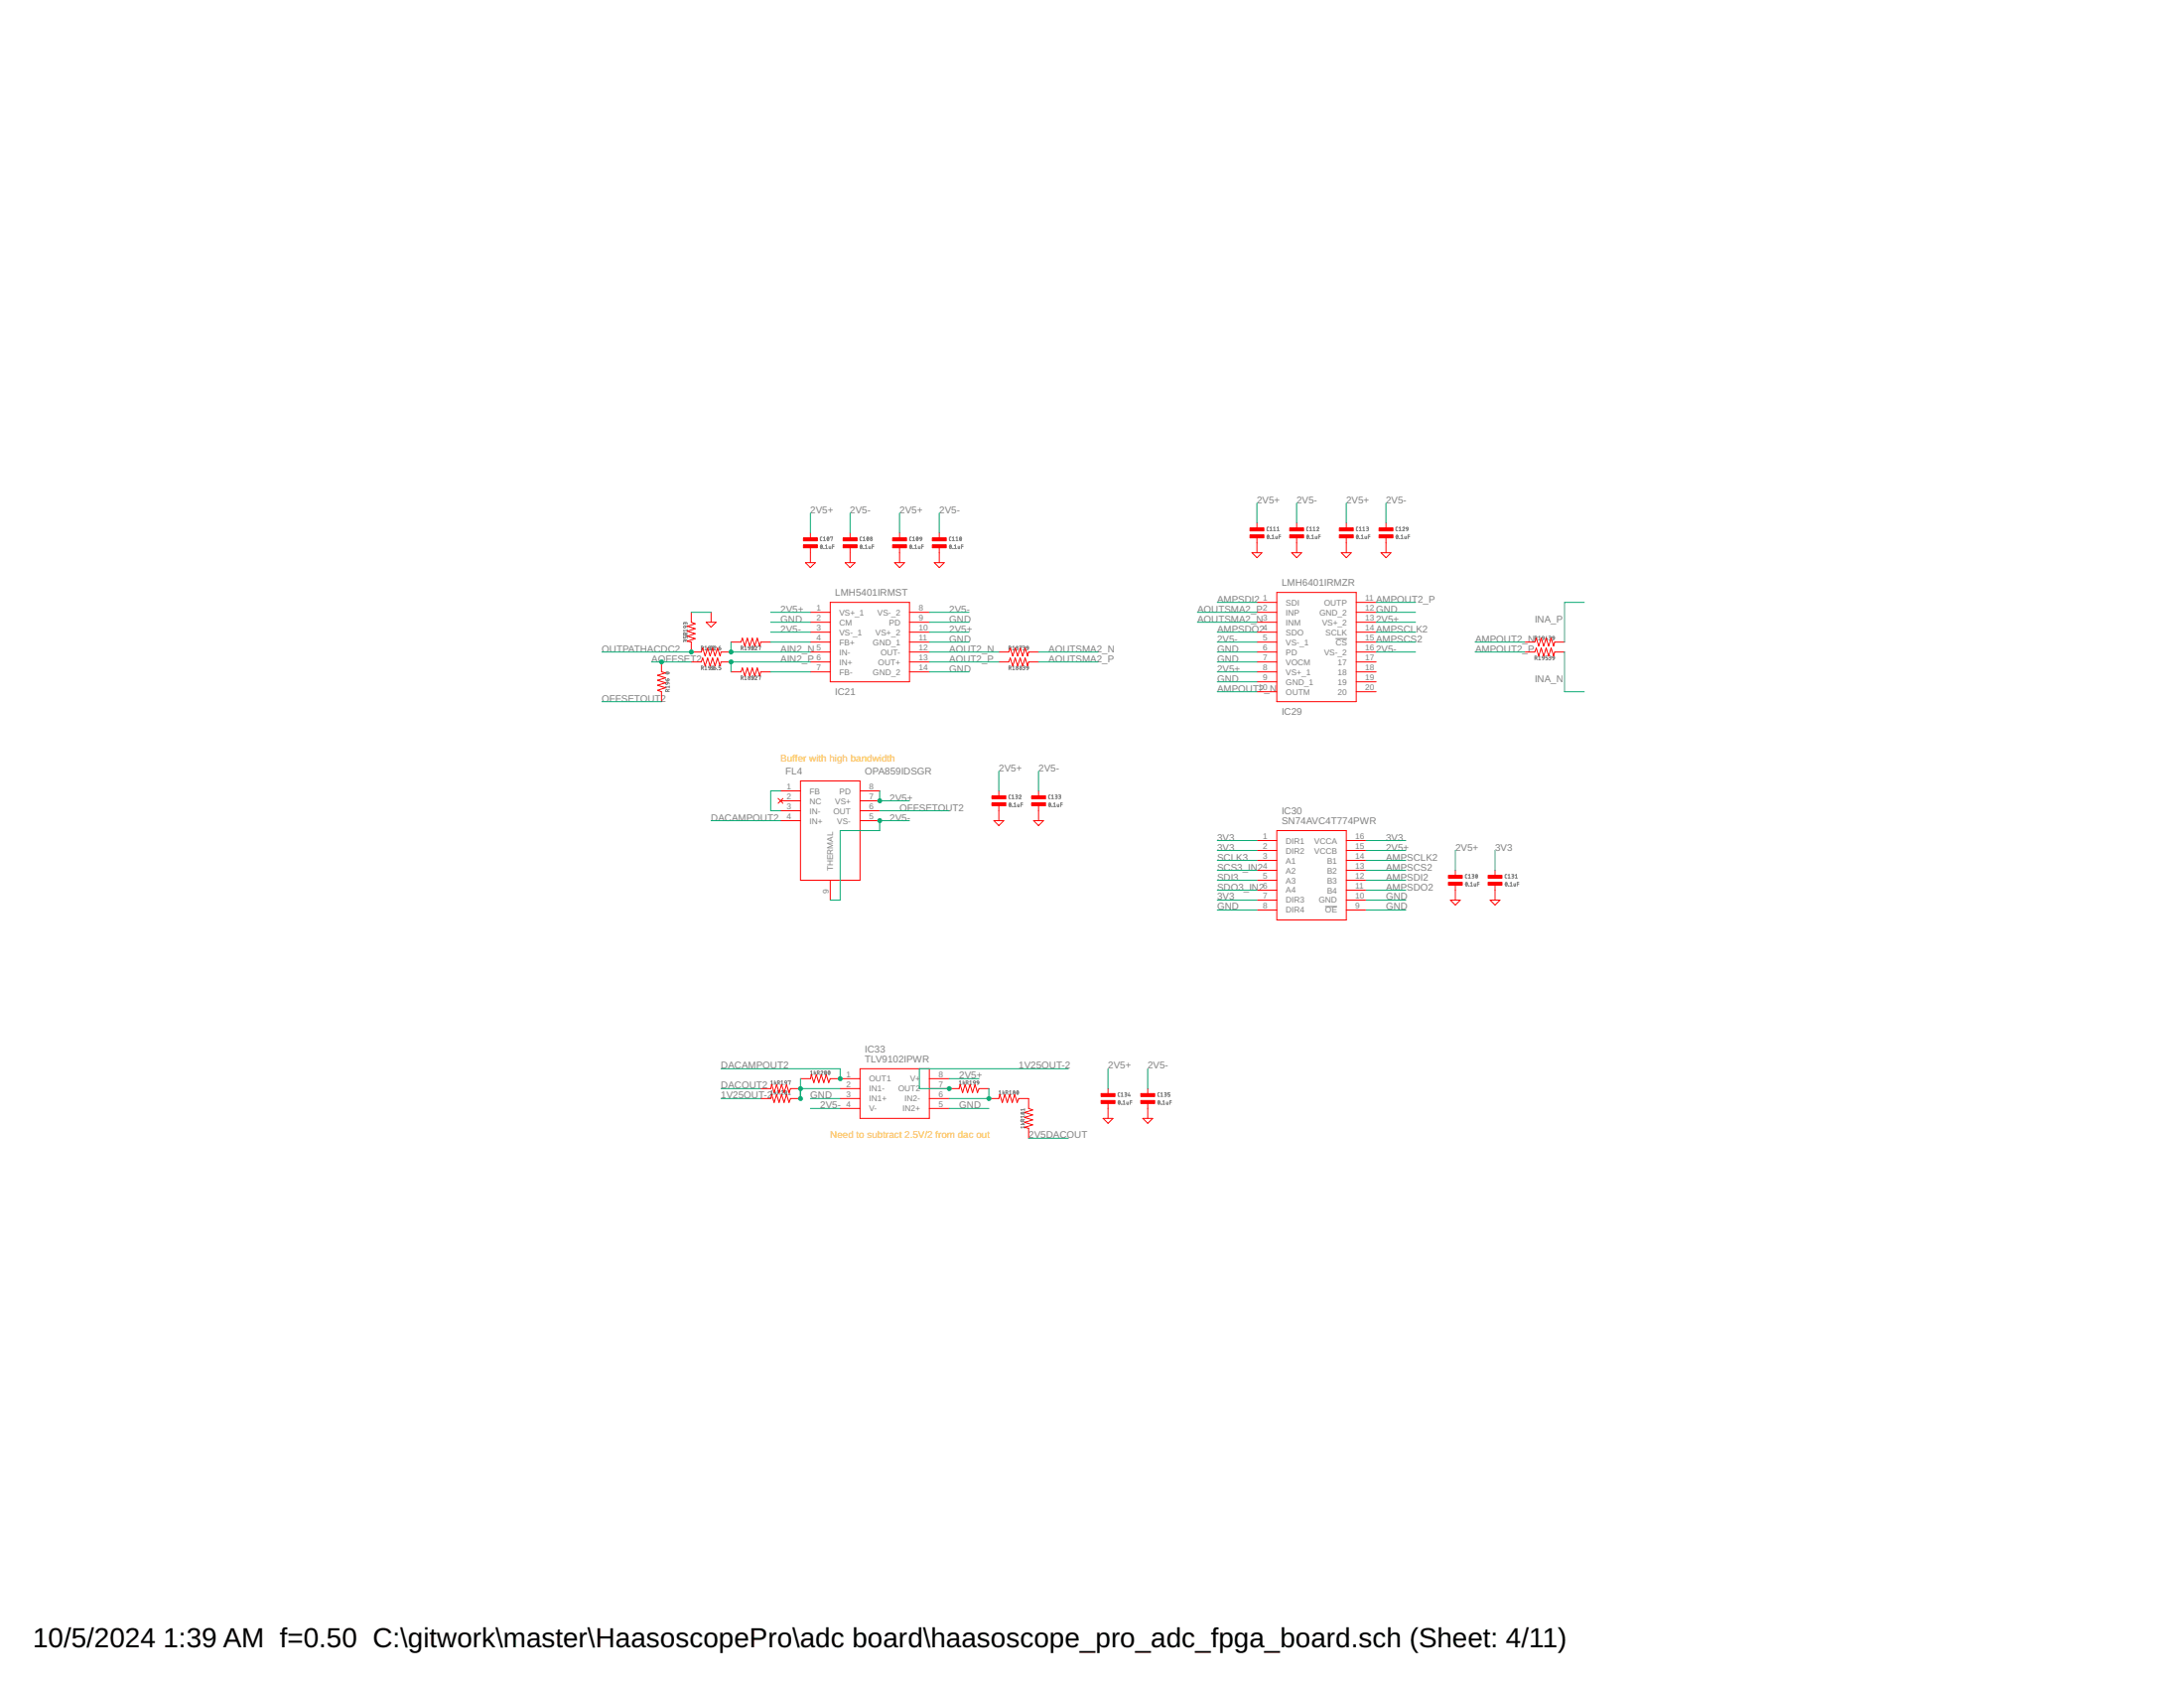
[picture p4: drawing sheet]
<svg xmlns="http://www.w3.org/2000/svg" width="279mm" height="216mm" viewBox="0 0 279 216" stroke-linecap="round" stroke-linejoin="round" font-family="sans-serif">
<g fill="none" stroke="#808080" stroke-width=".13">
<path d="M87.7 79.7l.1-.1 .1 .3M87.7 79.7l-.2-.1-.1 .3M87.7 79.7v.1M105 69.7a.22 .22 0 0 1 .2 .2 .22 .22 0 0 1-.2 .3l-.1-.3zM105.2 68.7l-.3 .1 .1 .3 .2 .1M105.2 69.8l-.2 .3M105.3 69.2h.3M105.3 68.8l.2-.1v.5M105.4 70.1h.1M105.6 70.2h.3M105.6 69.8l.1-.1v.5M105.9 68.7a.23 .23 0 0 1 .1 .2 .23 .23 0 0 1-.1 .3l-.1-.3z"/>
<path d="M106 68.8l-.2 .2M106.1 69.9v.3h.2v-.3M106.3 68.7h.2l-.1 .5M106.5 69.9h.2M106.7 69.7h-.2v.5M110.1 69.7a.22 .22 0 0 1 .2 .2 .22 .22 0 0 1-.2 .3l-.1-.3zM110.2 68.7l-.2 .1v.3l.2 .1M110.3 69.8l-.2 .3M110.4 69.2h.3M110.4 68.8l.2-.1v.5M110.5 70.1h.1M110.7 70.2h.2"/>
<path d="M110.7 69.8l.1-.1v.5M111 68.7a.23 .23 0 0 1 .1 .2 .23 .23 0 0 1-.1 .3l-.1-.3zM111.1 68.8l-.2 .2M111.1 69.9l.1 .3h.2v-.3M111.6 69.9h.2M111.8 69.7h-.2v.5M116.5 69.7a.22 .22 0 0 1 .1 .2 .22 .22 0 0 1-.1 .3l-.1-.3zM116.6 68.7l-.2 .1v.3l.2 .1M116.6 69.8l-.2 .3M116.8 69.2h.2M116.8 68.8l.1-.1v.5M116.8 70.1h.1"/>
<path d="M117 70.2h.3M117 69.8l.2-.1v.5M117.3 68.7a.22 .22 0 0 1 .2 .2 .22 .22 0 0 1-.2 .3zM117.5 68.8l-.3 .2M117.5 69.9v.3h.2v-.3M117.7 68.7h.2v.3l-.2-.1zM117.9 69.9h.2M117.9 69l-.2 .2M118.1 69.7h-.2v.5M121.5 69.7a.22 .22 0 0 1 .2 .2 .22 .22 0 0 1-.2 .3v-.3zM121.7 68.7l-.2 .1v.3l.2 .1M121.7 69.8l-.2 .3"/>
<path d="M121.8 69.2h.3M121.8 68.8l.2-.1v.5M121.9 70.1h.1M122.1 70.2h.3M122.1 69.8l.1-.1v.5M122.3 69.2h.3M122.3 68.8l.1-.1v.5M122.6 69.9v.3h.2v-.3M122.8 68.7a.22 .22 0 0 1 .2 .2 .22 .22 0 0 1-.2 .3l-.1-.3zM123 69.9h.2M123 68.8l-.2 .2M123.2 69.7h-.2v.5"/>
<path d="M162.2 68.5a.22 .22 0 0 1 .1 .2 .22 .22 0 0 1-.1 .2zM162.3 67.4l-.2 .1v.3l.2 .1M162.3 68.5l-.2 .3M162.5 67.9h.2M162.5 67.5l.1-.1v.5M162.5 68.9h.1M162.7 68.9h.3M162.7 68.5l.2-.1v.5M162.9 67.9h.3M162.9 67.5l.1-.1v.5M163.2 68.6v.3h.2v-.3M163.4 67.9h.2"/>
<path d="M163.4 67.5l.1-.1v.5M163.6 68.6h.2M163.8 68.4h-.2v.5M167.2 68.5a.22 .22 0 0 1 .2 .2 .22 .22 0 0 1-.2 .2zM167.4 67.4l-.2 .1v.3l.2 .1M167.4 68.5l-.2 .3M167.6 67.9h.2M167.6 67.5l.1-.1v.5M167.6 68.9h.1M167.8 68.9h.3M167.8 68.5l.1-.1v.5M168 67.9h.3"/>
<path d="M168 67.5l.1-.1v.5M168.3 68.6v.3h.2v-.3M168.5 67.5l.1-.1 .1 .1v.1l-.2 .3h.2M168.7 68.6h.2M168.9 68.4h-.2v.5M173.6 68.5a.22 .22 0 0 1 .2 .2 .22 .22 0 0 1-.2 .2zM173.7 67.4l-.2 .1v.3l.2 .1M173.8 68.5l-.3 .3M173.9 67.9h.3M173.9 67.5l.1-.1v.5M173.9 68.9h.1M174.2 68.9h.2"/>
<path d="M174.2 68.5l.1-.1v.5M174.3 67.9h.3M174.3 67.5l.2-.1v.5M174.6 68.6l.1 .3h.1v-.3M174.8 67.4l.3 .1-.1 .1h-.1M174.9 67.6l.2 .2-.3 .1M175 68.6h.3M175.3 68.4h-.3v.5M178.7 68.5a.22 .22 0 0 1 .2 .2 .22 .22 0 0 1-.2 .2l-.1-.2zM178.8 67.4l-.2 .1v.3l.2 .1M178.8 68.5l-.2 .3M179 67.5l.1-.1v.5"/>
<path d="M179 67.9h.2M179 68.9h.1M179.2 68.9h.3M179.2 68.5l.2-.1v.5M179.4 67.5l.2-.1 .1 .1-.3 .4h.3M179.7 68.6v.3h.2v-.3M179.9 67.5h.2v.2h-.2zM180.1 68.6h.2M180.1 67.7v.1l-.2 .1M180.3 68.4h-.2v.5M85.2 86.9l.2 .2M85.2 86a.21 .21 0 0 1 .2-.1 .21 .21 0 0 1 .2 .3h-.3l-.1-.1z"/>
<path d="M85.2 87.3h.2v.2h-.2zM85.3 86l.2 .2M85.4 86.9l.2-.1v.2l-.2 .1zM85.4 88.5v-.3h-.2v.3h.4M85.4 87.3l.2 .2M85.6 88.2l-.2 .1M85.6 87.9h-.4l.1 .1M85.6 87.7v.3M87.4 81.4v.2h.3v-.2h.1h.1v.2M87.4 81.1l.2-.1 .1 .2M87.4 81.2h.1M87.5 80.1h.2v.2h-.2z"/>
<path d="M87.7 82l.1-.1 .1 .2M87.7 82.1l-.1-.2h-.1l-.1 .2M87.7 80.1l.2 .2M87.9 80.5v.3M87.9 81.1l-.5-.2v.3h.5M87.9 81l-.2 .1M87.9 80.6h-.5l.1 .2M89.7 85.4h.2l.1-.1-.3-.1v.5M89.7 82.9h.2l.1-.2h-.3v.4M89.9 85.4l.1 .3M89.9 82.9l.1 .2M90.2 83.1h.2"/>
<path d="M90.2 85.7h.2M90.2 85.3l.1-.1v.5M90.2 82.8l.1-.1v.4M90.7 85.2h.2v.2h-.3zM90.7 82.7h.2v.2h-.3zM90.9 85.4h.2l-.1 .3-.1-.1zM90.9 82.8l.1-.1 .1 .1-.2 .3h.7M90.9 85.4l-.2 .3M90.9 82.9l-.2 .2M91.1 85.2l-.2 .2M91.1 82.8l.1-.1 .2 .1-.3 .3M91.1 85.7h.3"/>
<path d="M91.1 85.3l.1-.1v.5M91.3 85.4h.3l-.1 .3-.2-.1zM91.3 82.8l.2-.1 .1 .1-.3 .3M91.5 85.2l-.2 .2M91.8 83.1h.1M91.8 85.7h.1M92 82.9h.2l-.1 .2h-.1zM92.2 82.7h-.1l-.1 .2M92.2 85.2h-.2v.2h.2v.1v.1l-.2 .1M94.8 86.7h.2l.1-.1-.3-.1v.4M94.8 82.9h.2l.1-.2h-.3v.4M95 86.7l.1 .2"/>
<path d="M95 82.9l.1 .2M95.2 83.1h.3M95.2 86.9h.3M95.2 86.6l.2-.1v.4M95.2 82.8l.2-.1v.4M95.7 82.7h.2l.1 .2h-.3zM96 82.9l-.2 .2M96.1 86.6l.1-.1v.4l.2-.2M96.1 83.1h.3M96.1 82.8l.1-.1v.4M96.1 86.9h.3M96.2 86.5h.2v.2h-.2z"/>
<path d="M96.2 82.7a.19 .19 0 0 1 .2 .2 .19 .19 0 0 1-.2 .2zM96.4 82.8l-.2 .2M96.6 86.6v-.1h.2v.1l-.2 .3h.2M96.6 82.8l.1-.1h.1v.1l-.2 .3h.2M97 82.7h.3l-.1 .4M97 86.5h.3l-.1 .4M129.1 82.9h.2v-.2h-.2v.4M129.1 85.4h.2v-.2h-.2v.5M129.2 82.9l.1 .2M129.2 85.4l.1 .3M129.5 83.1h.3M129.5 85.7h.3"/>
<path d="M129.5 82.8l.2-.1v.4M129.5 85.3l.2-.1v.5M130.5 82.7h.2l-.1 .4M130.9 82.7h.2v.1l-.2 .1M130.9 85.2l.2 .1v.1h-.2M131 82.9l.1 .1-.2 .1M131 85.4l.1 .2-.2 .1M131.3 82.7h.3v.2h-.2zM131.3 85.2h.3v.2h-.2zM131.6 82.9l-.2 .2M131.6 85.4l-.2 .3M170.9 81.7h1.4"/>
<path d="M196.4 81.6h.2v-.2h-.2v.5M196.4 84.2h.2v-.3h-.2v.5M196.5 81.6l.1 .3M196.5 84.2l.1 .2M196.8 81.9h.3M196.8 84.4h.3M196.8 81.5l.2-.1v.5M196.8 84l.2-.1v.5M197.3 81.4h.2v.2h-.2zM197.3 84h.2v.2l-.2-.1zM197.5 81.6l-.2 .3M197.5 84.2l-.2 .2"/>
<path d="M197.8 81.4l-.1 .3h.3M197.9 81.6v.3M198 83.9h-.3v.2h.3v.1v.2h-.3M198.1 81.4h.3v.2h-.2M198.1 83.9l.3 .1v.1h-.2M198.3 81.6l.1 .2-.3 .1M198.3 84.1l.1 .2-.3 .1M198.6 81.4h.2l.1 .2h-.3zM198.6 84h.2l.1 .2h-.3zM198.9 81.6l-.3 .3M198.9 84.2l-.3 .2M129.2 102.7a.23 .23 0 0 1 .1 .2 .23 .23 0 0 1-.1 .3l-.1-.3z"/>
<path d="M129.3 101.7l-.2 .1v.3l.2 .1M129.3 102.8l-.2 .3M129.5 102.2h.2M129.5 101.8l.1-.1v.5M129.5 103.1v.1M129.5 103.1h.1M129.7 103.2h.3M129.7 102.8l.2-.1v.5M129.9 101.7l.3 .1-.1 .1h-.1M130 101.9l.2 .2-.3 .1M130.2 102.9v.3h.2v-.3M130.4 101.8l.1-.1h.1l-.2 .5h.2"/>
<path d="M130.6 102.9h.2M130.8 102.7h-.2v.5M134.2 102.7a.23 .23 0 0 1 .2 .2 .23 .23 0 0 1-.2 .3v-.3zM134.4 101.7l-.2 .1v.3l.2 .1M134.4 102.8l-.2 .3M134.5 102.2h.3M134.5 101.8l.2-.1v.5M134.6 103.1h.1M134.6 103.1v.1M134.8 103.2h.3M134.8 102.8l.1-.1v.5M135 101.7l.3 .1-.1 .1h-.2"/>
<path d="M135.1 101.9l.2 .2-.3 .1M135.3 102.9v.3h.2v-.3M135.4 101.7l.3 .1v.1h-.2M135.6 101.9l.1 .2-.3 .1M135.7 102.9h.2M135.9 102.7h-.2v.5M169.5 116h1.5M187.6 112.9a.19 .19 0 0 1 .1 .2 .19 .19 0 0 1-.2 .2zM187.7 111.8l-.2 .2v.3h.2M187.7 113l-.2 .2M187.9 112.3h.2M187.9 112l.1-.2v.5"/>
<path d="M187.9 113.3h.1M188.1 113.3h.3M188.1 113l.2-.1v.4M188.3 111.8l.3 .1-.1 .1-.1 .1M188.4 112.1l.2 .1-.3 .1M188.6 113v.3h.2v-.3M188.8 111.9a.21 .21 0 0 1 .2 .2 .21 .21 0 0 1-.2 .2zM189 113.1h.2M189 112l-.2 .2M189.2 112.9h-.2v.4M192.6 112.9a.19 .19 0 0 1 .2 .2 .19 .19 0 0 1-.2 .2zM192.8 111.8l-.2 .2v.3h.2"/>
<path d="M192.8 113l-.2 .2M192.9 112.3h.3M192.9 112l.2-.2v.5M193 113.3h.1M193.2 113.3h.3M193.2 113l.1-.1v.4M193.4 111.8l.3 .1-.1 .1-.2 .1M193.5 112.1l.2 .1-.3 .1M193.7 113v.3h.2v-.3M193.8 112.3h.3M193.8 112l.2-.2v.5M194.1 113.1h.2"/>
<path d="M194.3 112.9h-.2v.4M98.6 138.3l.1-.1v.5M98.6 139.6l.1-.1v.5M98.6 138.7h.3M98.6 140h.3M99.1 138.2v.5M99.1 139.5v.5M99.2 138.5l.1 .2M99.2 139.8l.1 .2M99.3 138.4l-.2 .2M99.3 139.7l-.2 .1M99.5 138.5h.2v-.2l-.2-.1v.5"/>
<path d="M99.5 139.8l.2-.1v-.2h-.2v.5M99.6 138.5l.1 .2M99.6 139.8l.1 .2M99.9 139.6l.2-.1 .1 .1-.3 .4h.3M99.9 138.7h.3M99.9 138.3l.2-.1v.5M100.4 138.3l.2-.1v.3h-.2zM100.5 139.5a.21 .21 0 0 1 .1 .2 .21 .21 0 0 1-.1 .3zM100.6 139.6l-.2 .3M100.6 138.5l-.2 .2M100.8 140h.3M100.8 138.3l.3-.1-.1 .5"/>
<path d="M100.8 139.6l.2-.1v.5M103.7 137.1l.1-.1v.4M103.7 137.4h.2M104.2 137v.4M104.2 137.2l.2 .2M104.4 137.1l-.2 .2M104.6 137.2h.2v-.1l-.2-.1v.4M104.7 137.2l.1 .2M105 137.1l.2-.1h.1l-.3 .4h.3M105.5 137a.22 .22 0 0 1 .2 .2 .22 .22 0 0 1-.2 .2zM105.7 137.1l-.2 .2M106 137a.22 .22 0 0 1 .2 .2 .22 .22 0 0 1-.2 .2l-.1-.2z"/>
<path d="M106.2 137.1l-.2 .2M122.7 138.7h.3M122.7 138.3l.2-.1v.5M123.2 138.2v.5M123.3 138.5l.1 .2M123.4 138.4l-.2 .2M123.6 138.5h.2v-.2l-.2-.1v.5M123.8 138.5l.1 .2M124.1 138.7h.2M124.1 138.3l.1-.1v.5M124.5 138.3l.2-.1 .1 .3h-.2zM124.8 138.5l-.2 .2"/>
<path d="M125 138.3l.1-.1 .1 .3h-.2zM125.2 138.5l-.2 .2M127.8 140h.3M127.8 139.6l.1-.1v.5M128.3 139.5v.5M128.4 139.8l.1 .2M128.5 139.7l-.2 .1M128.7 139.8l.2-.1v-.2h-.2v.5M128.8 139.8l.1 .2M129.1 140h.3M129.1 139.6l.2-.1v.5M129.6 139.8l.2-.1v.2h-.2z"/>
<path d="M130.1 139.6a.19 .19 0 0 1 .2 .1 .19 .19 0 0 1-.2 .3l-.1-.2zM130.3 139.6l-.2 .3M143.3 139.8l-.3 .1 .1 .3h.2M143.4 139.9l.2-.1v.4M143.9 139.8h.2v.2h-.2M144 140l.1 .1-.2 .1M144.4 139.8l-.1 .3h.3M148.3 139.8l-.2 .1 .1 .3h.1M148.5 139.9l.1-.1v.4M149 139.8h.2v.2h-.2M149.1 140l.1 .1-.2 .1M149.7 139.8h-.3v.2h.3l-.1 .2h-.2"/>
<path d="M130.6 143.8h.5M130.8 143.6l.1 .2M130.9 143.3l-.2-.1-.1 .2h.5M130.9 143.3v.1M131.1 144.2h-.5l.1 .1M131.1 141.8v.2M131.1 142.7v.3M131.1 144v.3M131.1 143.6l-.2 .1M131.1 143.2l-.2 .1M131.1 142.8h-.5l.1 .2M131.1 141.9h-.5l.1 .1"/>
<path d="M143.1 140.8a.21 .21 0 0 1 .2 .2 .21 .21 0 0 1-.2 .2zM143.3 140.9l-.2 .2M143.4 140.2h.3M143.5 141.2h.1M143.7 141.2h.2M143.7 140.9l.1-.1v.4M144.1 140.9l.1 .3h.2v-.3M144.5 140v.2M144.6 141h.2M144.8 140.8h-.2v.4M148.2 140.8a.21 .21 0 0 1 .2 .2 .21 .21 0 0 1-.2 .2zM148.4 140.9l-.3 .2"/>
<path d="M148.5 140.2h.3M148.6 141.2h.1M148.8 141.2h.2M148.8 140.9l.1-.1v.4M149.2 140.9l.1 .3h.1v-.3M149.7 141h.2M149.9 140.8h-.2v.4"/>
<circle cx="111.5" cy="69" r=".13"/>
<circle cx="111.5" cy="68.8" r=".11"/>
<circle cx="95.8" cy="86.6" r=".11"/>
<circle cx="95.8" cy="86.8" r=".13"/>
<circle cx="130.1" cy="85.3" r=".11"/>
<circle cx="130.1" cy="82.8" r=".11"/>
<circle cx="130.1" cy="83" r=".14"/>
<circle cx="130.1" cy="85.5" r=".14"/>
<circle cx="130.6" cy="85.3" r=".11"/>
<circle cx="130.6" cy="85.5" r=".13"/>
<circle cx="129.7" cy="139.6" r=".1"/>
<circle cx="130.7" cy="142.4" r=".11"/>
<circle cx="130.9" cy="142.4" r=".13"/>
</g>
<g fill="none" stroke="#f00" stroke-width=".13">
<path d="M88.4 78.3v1.3l.5 .2-1 .3 1 .3-1 .3 1 .3-1 .4 1 .3-1 .3 .5 .1v1.3h1.3l.2-.5 .3 1 .3-1 .3 1 .4-1 .3 1 .3-1 .3 1 .1-.5h1.3M90.3 79.6h1.3l-.6 .6zM91 78.3v1.3M103 72h1.3l-.6 .6zM103.7 68.2v.7M103.7 69.9v2.1M103.7 78.3h2.5M103.7 79.6h2.5M106.2 77h10.2v10.2h-10.2zM108.1 72h1.3l-.6 .6zM108.8 68.2v.7M108.8 69.9v2.1"/>
<path d="M114.4 72h1.3l-.6 .6zM115.1 68.2v.7M115.1 69.9v2.1M116.4 78.3h2.5M116.4 79.6h2.5M119.5 72h1.3l-.6 .6zM120.2 68.2v.7M120.2 69.9v2.1M160.2 70.7h1.2l-.6 .6zM160.8 77h2.5M160.8 78.3h2.5M160.8 79.6h2.5"/>
<path d="M160.8 66.9v.7M160.8 68.7v2M163.3 75.8h10.2v13.9h-10.2zM165.2 70.7h1.3l-.6 .6zM165.9 66.9v.7M165.9 68.7v2M171.6 70.7h1.3l-.7 .6zM172.2 66.9v.7M172.2 68.7v2M173.5 77h2.5M173.5 78.3h2.5M173.5 79.6h2.5"/>
<path d="M176.7 70.7h1.2l-.6 .6zM177.3 66.9v.7M177.3 68.7v2M84.6 84.7v1.2l.5 .2-1 .3 1 .3-1 .3 1 .3-1 .4 1 .3-1 .3 .5 .2v1.2M88.4 84.7h1.3l.2-.5 .3 1 .3-1 .3 1 .4-1 .3 1 .3-1 .3 1 .1-.5h1.3M93.5 82.1h1.3l.2-.5 .3 1 .3-1 .3 1 .3-1 .4 1 .3-1 .3 1 .1-.5h1.3M93.5 85.9h1.3l.2-.5 .3 1 .3-1 .3 1 .3-1 .4 1 .3-1 .3 1 .1-.5h1.3M102.4 99.9h7.6v12.7h-7.6zM103.7 80.9h2.5M103.7 82.1h2.5M103.7 83.4h2.5M103.7 84.7h2.5"/>
<path d="M103.7 85.9h2.5M116.4 80.9h2.5M116.4 82.1h2.5M116.4 83.4h2.5M116.4 84.7h2.5M116.4 85.9h2.5M127.8 83.4h1.3l.1-.5 .4 1 .3-1 .3 1 .3-1 .3 1 .3-1 .4 1 .1-.5h1.3M127.8 84.7h1.3l.1-.5 .4 1 .3-1 .3 1 .3-1 .3 1 .3-1 .4 1 .1-.5h1.3M160.8 87.2h2.5M160.8 80.9h2.5M160.8 82.1h2.5M160.8 83.4h2.5"/>
<path d="M160.8 84.7h2.5M160.8 85.9h2.5M160.8 88.5h2.5M173.5 87.2h2.5M173.5 80.9h2.5M173.5 82.1h2.5M173.5 83.4h2.5M173.5 84.7h2.5M173.5 85.9h2.5M173.5 88.5h2.5M195.1 82.1h1.2l.2-.5 .3 1 .4-1 .3 1 .3-1 .3 1 .3-1 .4 1 .1-.5h1.3M195.1 83.4h1.2l.2-.5 .3 1 .4-1 .3 1 .3-1 .3 1 .3-1 .4 1 .1-.5h1.3"/>
<path d="M99.5 102.1l.7 .6M99.9 105h2.5M99.9 101.2h2.5M99.9 102.4h2.5M99.9 103.7h2.5M100.2 102.1l-.7 .6M106.2 112.6v2.5M110 105h2.5M110 101.2h2.5M110 102.4h2.5M110 103.7h2.5M127.1 105h1.3l-.6 .6z"/>
<path d="M127.8 101.2v.7M127.8 102.9v2.1M132.2 105h1.3l-.6 .6zM132.9 101.2v.7M132.9 102.9v2.1M160.8 107.5h2.5M160.8 108.8h2.5M160.8 110h2.5M160.8 111.3h2.5M160.8 112.6h2.5M160.8 113.9h2.5M160.8 115.1h2.5"/>
<path d="M160.8 116.4h2.5M163.3 106.2h8.9v11.5h-8.9zM172.2 107.5h2.6M172.2 108.8h2.6M172.2 110h2.6M172.2 111.3h2.6M172.2 112.6h2.6M172.2 113.9h2.6M172.2 115.1h2.6M172.2 116.4h2.6M185.5 115.1h1.3l-.6 .7zM186.2 111.3v.8"/>
<path d="M186.2 113.1v2M190.6 115.1h1.3l-.6 .7zM191.3 111.3v.8M191.3 113.1v2M97.3 139.2h1.3l.1-.5 .3 1 .4-1 .3 1 .3-1 .3 1 .3-1 .3 1 .2-.5h1.3M102.4 138h1.3l.1-.5 .3 1 .3-1 .4 1 .3-1 .3 1 .3-1 .3 1 .2-.5h3.8M107.5 139.2h2.5M110 136.7h8.9v6.3h-8.9zM118.9 138h2.5M118.9 139.2h3.8l.1-.5 .3 1 .4-1 .3 1 .3-1 .3 1 .3-1 .4 1 .1-.5h1.3M141.8 139.2v.8M146.8 139.2v.8"/>
<path d="M97.3 140.5h1.3l.1-.5 .3 1 .4-1 .3 1 .3-1 .3 1 .3-1 .3 1 .2-.5h1.3M107.5 140.5h2.5M107.5 141.8h2.5M118.9 140.5h2.5M118.9 141.8h2.5M126.5 140.5h1.3l.1-.5 .3 1 .3-1 .4 1 .3-1 .3 1 .3-1 .3 1 .2-.5h1.3v1.3l.5 .2-1 .3 1 .3-1 .3 1 .3-1 .4 1 .3-1 .3 .5 .1v1.3M141.1 143h1.3l-.6 .7zM141.8 141v2M146.2 143h1.3l-.7 .7zM146.8 141v2"/>
</g>
<g fill="#f00" stroke="#f00" stroke-width=".13">
<path d="M102.8 68.8h1.8v.4h-1.8z"/>
<path d="M102.8 69.7h1.8v.4h-1.8z"/>
<path d="M107.9 68.8h1.7v.4h-1.7z"/>
<path d="M107.9 69.7h1.7v.4h-1.7z"/>
<path d="M114.2 68.8h1.8v.4h-1.8z"/>
<path d="M114.2 69.7h1.8v.4h-1.8z"/>
<path d="M119.3 68.8h1.8v.4h-1.8z"/>
<path d="M119.3 69.7h1.8v.4h-1.8z"/>
<path d="M159.9 67.5h1.8v.4h-1.8z"/>
<path d="M159.9 68.4h1.8v.4h-1.8z"/>
<path d="M165 67.5h1.8v.4h-1.8z"/>
<path d="M165 68.4h1.8v.4h-1.8z"/>
<path d="M171.3 67.5h1.8v.4h-1.8z"/>
<path d="M171.3 68.4h1.8v.4h-1.8z"/>
<path d="M176.4 67.5h1.8v.4h-1.8z"/>
<path d="M176.4 68.4h1.8v.4h-1.8z"/>
<path d="M185.3 112h1.8v.3h-1.8z"/>
<path d="M185.3 112.8h1.8v.4h-1.8z"/>
<path d="M190.4 112h1.8v.3h-1.8z"/>
<path d="M190.4 112.8h1.8v.4h-1.8z"/>
<path d="M126.9 101.8h1.8v.4h-1.8z"/>
<path d="M126.9 102.7h1.8v.4h-1.8z"/>
<path d="M132 101.8h1.8v.4h-1.8z"/>
<path d="M132 102.7h1.8v.4h-1.8z"/>
<path d="M140.9 139.9h1.7v.4h-1.7z"/>
<path d="M140.9 140.8h1.7v.3h-1.7z"/>
<path d="M145.9 139.9h1.8v.4h-1.8z"/>
<path d="M145.9 140.8h1.8v.3h-1.8z"/>
</g>
<g fill="none" stroke="#0dab76" stroke-width=".13">
<path d="M88.4 78.3h2.6M98.6 79.6h5.1M98.6 78.3h5.1M103.7 65.6v2.6M108.8 65.6v2.6M115.1 65.6v2.6M118.9 79.6h5.1M118.9 78.3h5.1M120.2 65.6v2.6M153.2 79.6h7.6M153.2 78.3h7.6M155.7 77h5.1"/>
<path d="M160.8 64.3v2.6M165.9 64.3v2.6M172.2 64.3v2.6M176 79.6h5.1M176 78.3h5.1M176 77h5.1M177.3 64.3v2.6M202.7 77h-2.5v5.1M77 83.4h11.4M77 89.7h7.6M83.4 84.7h5M93.5 82.1v1.3h10.2"/>
<path d="M98.6 82.1h5.1M98.6 85.9h5.1M98.6 80.9h5.1M103.7 84.7h-10.2v1.2M118.9 82.1h5.1M118.9 85.9h5.1M118.9 83.4h8.9M118.9 84.7h8.9M118.9 80.9h5.1M127.8 98.6v2.6M132.9 83.4h7.6M132.9 84.7h7.6"/>
<path d="M132.9 98.6v2.6M155.7 82.1h5.1M155.7 85.9h5.1M155.7 83.4h5.1M155.7 84.7h5.1M155.7 87.2h5.1M155.7 80.9h5.1M155.7 88.5h5.1M176 82.1h5.1M176 83.4h5.1M176 80.9h5.1M188.7 82.1h6.4"/>
<path d="M188.7 83.4h6.4M200.2 83.4v5.1h2.5M91 105h8.9M99.9 101.2h-1.3v2.5h1.3M112.5 101.2v1.2h3.9M112.5 103.7h8.9M116.4 105h-3.9v1.2h-5v8.9h-1.3M155.7 116.4h5.1M155.7 115.1h5.1M155.7 110h5.1M155.7 112.6h5.1M155.7 108.8h5.1"/>
<path d="M155.7 113.9h5.1M155.7 111.3h5.1M155.7 107.5h5.1M174.8 116.4h5.1M174.8 115.1h5.1M174.8 110h5.1M174.8 112.6h5.1M174.8 108.8h5.1M174.8 113.9h5.1M174.8 111.3h5.1M174.8 107.5h5.1M186.2 108.8v2.5"/>
<path d="M191.3 108.8v2.5M92.2 136.7h15.3v1.3M92.2 139.2h5.1M102.4 139.2h5.1M102.4 138v2.5M121.4 138h3.8M126.5 139.2v1.3h-5.1M136.7 136.7h-19.1v2.5h3.8M141.8 136.7v2.5M146.8 136.7v2.5M92.2 140.5h5.1M103.7 141.8h3.8"/>
<path d="M103.7 140.5h3.8M121.4 141.8h5.1M131.6 145.6h5.1"/>
</g>
<g fill="#0dab76" stroke="#0dab76" stroke-width=".13">
<circle cx="112.5" cy="102.4" r=".25"/>
<circle cx="112.5" cy="105" r=".25"/>
<circle cx="93.5" cy="83.4" r=".25"/>
<circle cx="88.4" cy="83.4" r=".25"/>
<circle cx="93.5" cy="84.7" r=".25"/>
<circle cx="84.6" cy="84.7" r=".25"/>
<circle cx="107.5" cy="138" r=".25"/>
<circle cx="121.4" cy="139.2" r=".25"/>
<circle cx="126.5" cy="140.5" r=".25"/>
<circle cx="102.4" cy="139.2" r=".25"/>
<circle cx="102.4" cy="140.5" r=".25"/>
</g>
<g font-size="3.5">
<text x="4.2" y="210.7">10/5/2024</text>
<text x="20.9" y="210.7">1:39 AM f=0.50 C:\gitwork\master\HaasoscopePro\adc board\haasoscope_pro_adc_fpga_board.sch (Sheet: 4/11)</text>
</g>
<g font-size="1.2" fill="#808080">
<text x="103.7" y="65.6">2V5+</text>
<text x="108.7" y="65.6">2V5-</text>
<text x="115.1" y="65.6">2V5+</text>
<text x="120.2" y="65.6">2V5-</text>
<text x="160.8" y="64.4">2V5+</text>
<text x="165.9" y="64.4">2V5-</text>
<text x="172.2" y="64.4">2V5+</text>
<text x="177.3" y="64.4">2V5-</text>
<text x="106.8" y="76.2">LMH5401IRMST</text>
<text x="155.7" y="77">AMPSDI2</text>
<text x="164" y="75">LMH6401IRMZR</text>
<text x="176" y="77">AMPOUT2_P</text>
<text x="77" y="83.4">OUTPATHACDC2</text>
<text x="99.9" y="79.6">GND</text>
<text x="99.9" y="78.3">2V5+</text>
<text x="99.9" y="80.9">2V5-</text>
<text x="99.9" y="83.4">AIN2_N</text>
<text x="121.4" y="79.6">GND</text>
<text x="121.4" y="82.1">GND</text>
<text x="121.4" y="80.9">2V5+</text>
<text x="121.4" y="78.3">2V5-</text>
<text x="121.4" y="83.4">AOUT2_N</text>
<text x="134.1" y="83.4">AOUTSMA2_N</text>
<text x="153.2" y="79.6">AOUTSMA2_N</text>
<text x="153.2" y="78.3">AOUTSMA2_P</text>
<text x="155.7" y="83.4">GND</text>
<text x="155.7" y="82.1">2V5-</text>
<text x="155.7" y="80.9">AMPSDO2</text>
<text x="176" y="78.3">GND</text>
<text x="176" y="79.6">2V5+</text>
<text x="176" y="83.4">2V5-</text>
<text x="176" y="80.9">AMPSCLK2</text>
<text x="176" y="82.1">AMPSCS2</text>
<text x="188.7" y="82.1">AMPOUT2_N</text>
<text x="188.7" y="83.4">AMPOUT2_P</text>
<text x="196.3" y="79.6">INA_P</text>
<text x="77" y="89.7">OFFSETOUT2</text>
<text x="83.4" y="84.7">AOFFSET2</text>
<text x="99.9" y="84.7">AIN2_P</text>
<text x="106.8" y="88.9">IC21</text>
<text x="121.4" y="85.9">GND</text>
<text x="121.4" y="84.7">AOUT2_P</text>
<text x="134.1" y="84.7">AOUTSMA2_P</text>
<text x="155.7" y="84.7">GND</text>
<text x="155.7" y="87.2">GND</text>
<text x="155.7" y="85.9">2V5+</text>
<text x="155.7" y="88.5">AMPOUT2_N</text>
<text x="196.3" y="87.2">INA_N</text>
<text x="164" y="91.5">IC29</text>
<text x="100.5" y="99.1">FL4</text>
<text x="110.6" y="99.1">OPA859IDSGR</text>
<text x="127.8" y="98.6">2V5+</text>
<text x="132.9" y="98.6">2V5-</text>
<text x="91" y="105">DACAMPOUT2</text>
<text x="113.8" y="102.4">2V5+</text>
<text x="113.8" y="105">2V5-</text>
<text x="115.1" y="103.7">OFFSETOUT2</text>
<text x="155.7" y="107.5">3V3</text>
<text x="164" y="105.4">SN74AVC4T774PWR</text>
<text x="164" y="104.1">IC30</text>
<text x="177.3" y="107.5">3V3</text>
<text x="155.7" y="110">SCLK3</text>
<text x="155.7" y="112.6">SDI3</text>
<text x="155.7" y="111.3">SCS3_IN2</text>
<text x="155.7" y="108.8">3V3</text>
<text x="155.7" y="113.9">SDO3_IN2</text>
<text x="177.3" y="108.8">2V5+</text>
<text x="177.3" y="112.6">AMPSDI2</text>
<text x="177.3" y="113.9">AMPSDO2</text>
<text x="177.3" y="110">AMPSCLK2</text>
<text x="177.3" y="111.3">AMPSCS2</text>
<text x="186.2" y="108.8">2V5+</text>
<text x="191.3" y="108.8">3V3</text>
<text x="155.7" y="116.4">GND</text>
<text x="155.7" y="115.1">3V3</text>
<text x="177.3" y="115.1">GND</text>
<text x="177.3" y="116.4">GND</text>
<text x="92.2" y="136.7">DACAMPOUT2</text>
<text x="110.6" y="135.9">TLV9102IPWR</text>
<text x="110.6" y="134.6">IC33</text>
<text x="122.7" y="138">2V5+</text>
<text x="130.3" y="136.7">1V25OUT-2</text>
<text x="141.8" y="136.7">2V5+</text>
<text x="146.8" y="136.7">2V5-</text>
<text x="92.2" y="140.5">1V25OUT-2</text>
<text x="92.2" y="139.2">DACOUT2</text>
<text x="103.7" y="140.5">GND</text>
<text x="104.9" y="141.8">2V5-</text>
<text x="122.7" y="141.8">GND</text>
<text x="131.6" y="145.6">2V5DACOUT</text>
</g>
<g font-size="1.2" fill="#ffba08">
<text x="99.9" y="97.4">Buffer with high bandwidth</text>
<text x="106.2" y="145.6">Need to subtract 2.5V/2 from dac out</text>
</g>
<g font-size="1.1" fill="#808080">
<text x="161.6" y="76.9">1</text>
<text x="164.5" y="77.4">SDI</text>
<text x="169.4" y="77.4">OUTP</text>
<text x="174.7" y="76.9">11</text>
<text x="104.4" y="78.1">1</text>
<text x="104.4" y="79.4">2</text>
<text x="104.4" y="80.7">3</text>
<text x="104.4" y="81.9">4</text>
<text x="104.4" y="83.2">5</text>
<text x="107.4" y="78.7">VS+_1</text>
<text x="107.4" y="80">CM</text>
<text x="107.4" y="81.2">VS-_1</text>
<text x="107.4" y="82.5">FB+</text>
<text x="107.4" y="83.8">IN-</text>
<text x="111.7" y="82.5">GND_1</text>
<text x="112" y="81.2">VS+_2</text>
<text x="112.3" y="78.7">VS-_2</text>
<text x="112.7" y="83.8">OUT-</text>
<text x="113.7" y="80">PD</text>
<text x="117.5" y="78.1">8</text>
<text x="117.5" y="79.4">9</text>
<text x="117.5" y="80.7">10</text>
<text x="117.5" y="81.9">11</text>
<text x="117.5" y="83.2">12</text>
<text x="161.6" y="78.1">2</text>
<text x="161.6" y="79.4">3</text>
<text x="161.6" y="80.7">4</text>
<text x="161.6" y="81.9">5</text>
<text x="161.6" y="83.2">6</text>
<text x="164.5" y="78.7">INP</text>
<text x="164.5" y="80">INM</text>
<text x="164.5" y="81.2">SDO</text>
<text x="164.5" y="82.5">VS-_1</text>
<text x="164.5" y="83.8">PD</text>
<text x="168.8" y="78.7">GND_2</text>
<text x="169.1" y="80">VS+_2</text>
<text x="169.4" y="83.8">VS-_2</text>
<text x="169.6" y="81.2">SCLK</text>
<text x="170.9" y="82.5">CS</text>
<text x="174.7" y="78.1">12</text>
<text x="174.7" y="79.4">13</text>
<text x="174.7" y="80.7">14</text>
<text x="174.7" y="81.9">15</text>
<text x="174.7" y="83.2">16</text>
<text x="104.4" y="84.5">6</text>
<text x="104.4" y="85.8">7</text>
<text x="107.4" y="85">IN+</text>
<text x="107.4" y="86.3">FB-</text>
<text x="111.7" y="86.3">GND_2</text>
<text x="112.3" y="85">OUT+</text>
<text x="117.5" y="84.5">13</text>
<text x="117.5" y="85.8">14</text>
<text x="161" y="88.3">10</text>
<text x="161.6" y="84.5">7</text>
<text x="161.6" y="85.8">8</text>
<text x="161.6" y="87">9</text>
<text x="164.5" y="85">VOCM</text>
<text x="164.5" y="86.3">VS+_1</text>
<text x="164.5" y="87.6">GND_1</text>
<text x="164.5" y="88.9">OUTM</text>
<text x="171.1" y="85">17</text>
<text x="171.1" y="86.3">18</text>
<text x="171.1" y="87.6">19</text>
<text x="171.1" y="88.9">20</text>
<text x="174.7" y="84.5">17</text>
<text x="174.7" y="85.8">18</text>
<text x="174.7" y="87">19</text>
<text x="174.7" y="88.3">20</text>
<text x="100.6" y="101">1</text>
<text x="103.6" y="101.5">FB</text>
<text x="107.4" y="101.5">PD</text>
<text x="111.2" y="101">8</text>
<text x="100.6" y="102.3">2</text>
<text x="100.6" y="103.5">3</text>
<text x="100.6" y="104.8">4</text>
<text x="103.6" y="102.8">NC</text>
<text x="103.6" y="104.1">IN-</text>
<text x="103.6" y="105.4">IN+</text>
<text x="106.6" y="104.1">OUT</text>
<text x="106.8" y="102.8">VS+</text>
<text x="107.1" y="105.4">VS-</text>
<text x="111.2" y="102.3">7</text>
<text x="111.2" y="103.5">6</text>
<text x="111.2" y="104.8">5</text>
<text x="161.6" y="107.3">1</text>
<text x="164.5" y="107.9">DIR1</text>
<text x="168.1" y="107.9">VCCA</text>
<text x="173.4" y="107.3">16</text>
<text x="106.6" y="111.4" transform="rotate(-90 106.6 111.4)">THERMAL</text>
<text x="161.6" y="108.6">2</text>
<text x="161.6" y="109.9">3</text>
<text x="161.6" y="111.1">4</text>
<text x="161.6" y="112.4">5</text>
<text x="161.6" y="113.7">6</text>
<text x="164.5" y="109.2">DIR2</text>
<text x="164.5" y="110.4">A1</text>
<text x="164.5" y="111.7">A2</text>
<text x="164.5" y="113">A3</text>
<text x="168.1" y="109.2">VCCB</text>
<text x="169.8" y="110.4">B1</text>
<text x="169.8" y="111.7">B2</text>
<text x="169.8" y="113">B3</text>
<text x="173.4" y="108.6">15</text>
<text x="173.4" y="109.9">14</text>
<text x="173.4" y="111.1">13</text>
<text x="173.4" y="112.4">12</text>
<text x="173.4" y="113.7">11</text>
<text x="106" y="114.3" transform="rotate(-90 106 114.3)">9</text>
<text x="161.6" y="114.9">7</text>
<text x="161.6" y="116.2">8</text>
<text x="164.5" y="114.2">A4</text>
<text x="164.5" y="115.5">DIR3</text>
<text x="164.5" y="116.8">DIR4</text>
<text x="168.7" y="115.5">GND</text>
<text x="169.5" y="116.8">OE</text>
<text x="169.8" y="114.2">B4</text>
<text x="173.4" y="114.9">10</text>
<text x="173.4" y="116.2">9</text>
<text x="108.3" y="137.8">1</text>
<text x="120.1" y="137.8">8</text>
<text x="108.3" y="139.1">2</text>
<text x="108.3" y="140.3">3</text>
<text x="108.3" y="141.6">4</text>
<text x="111.2" y="138.4">OUT1</text>
<text x="111.2" y="139.6">IN1-</text>
<text x="111.2" y="140.9">IN1+</text>
<text x="111.2" y="142.2">V-</text>
<text x="114.9" y="139.6">OUT2</text>
<text x="115.5" y="142.2">IN2+</text>
<text x="115.7" y="140.9">IN2-</text>
<text x="116.4" y="138.4">V+</text>
<text x="120.1" y="139.1">7</text>
<text x="120.1" y="140.3">6</text>
<text x="120.1" y="141.6">5</text>
</g>
</svg>
